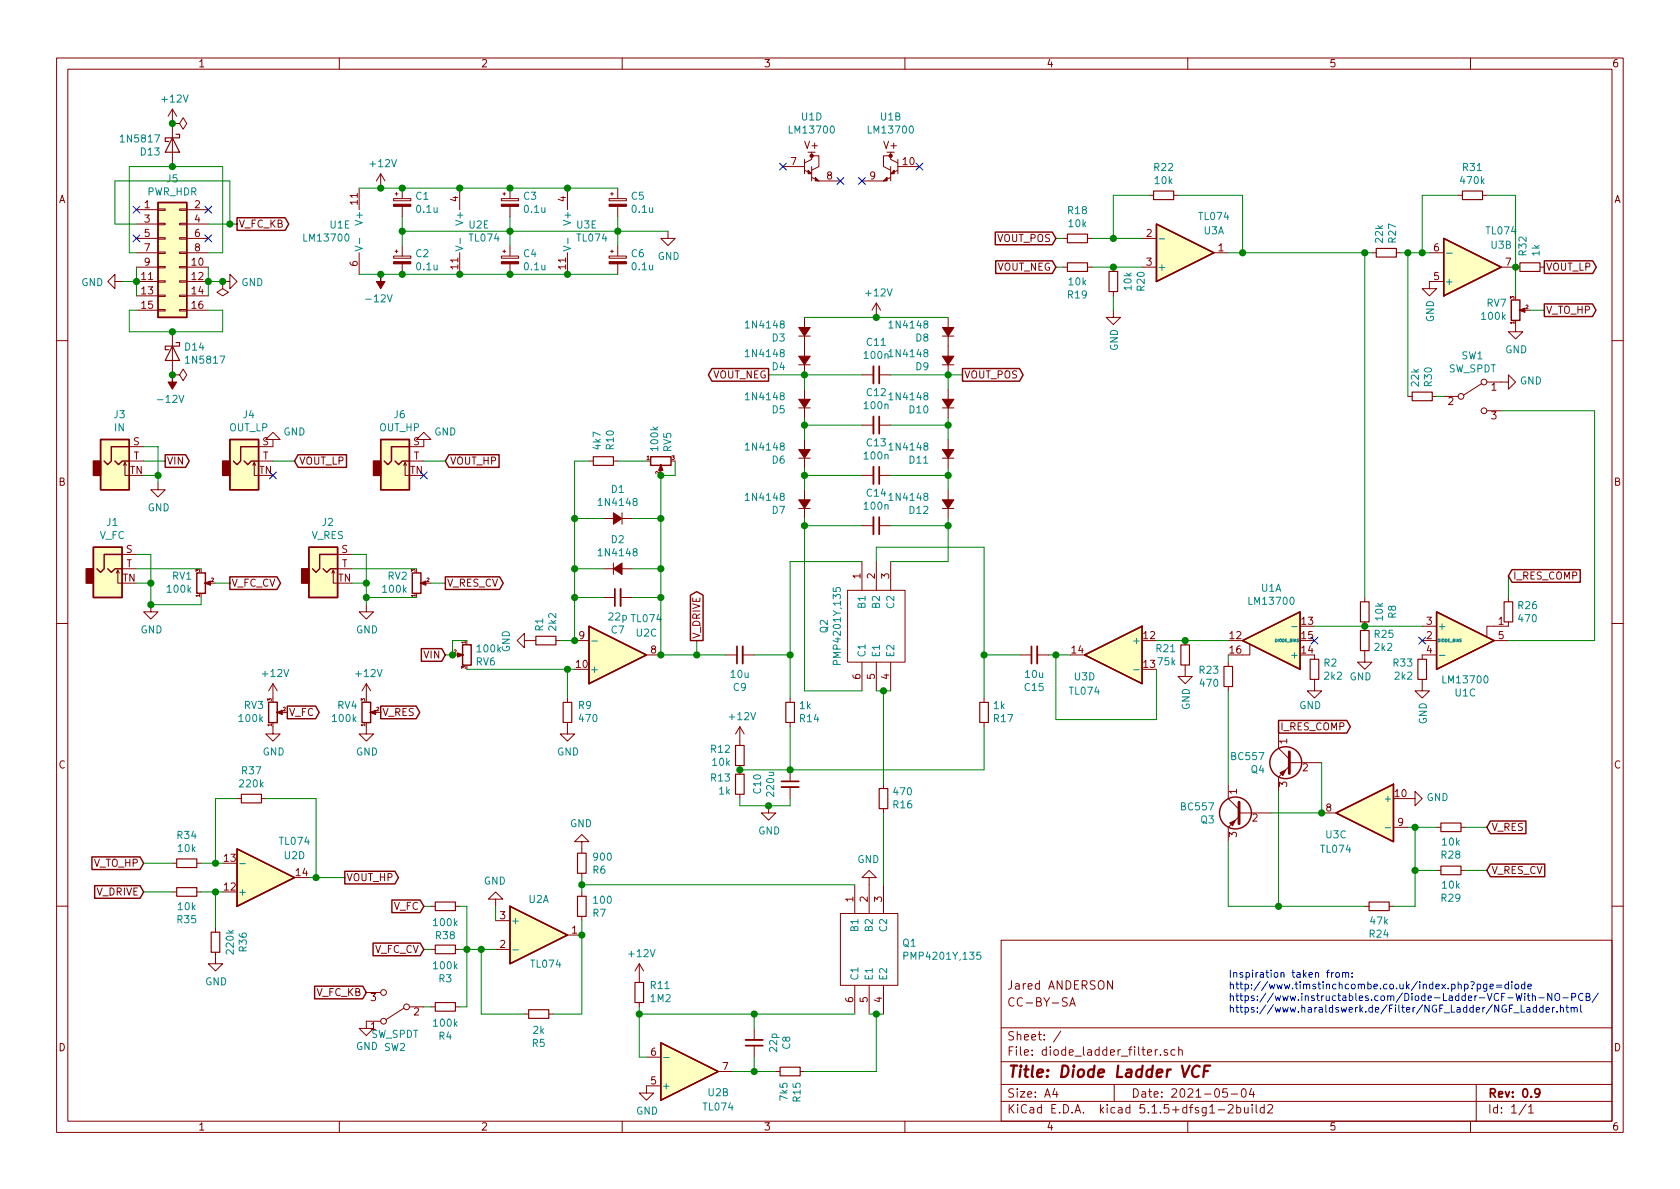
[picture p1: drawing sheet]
<svg xmlns="http://www.w3.org/2000/svg" width="297mm" height="210mm" viewBox="0 0 297 210" stroke-linecap="round" stroke-linejoin="round" font-family="sans-serif">
<g fill="none" stroke="#840000" stroke-width=".18">
<path d="M10 10.3h277v189.9h-277zM12 12.2h273v186.1h-273zM30.5 19.3v10.2M30.5 19.3l-.8 1.3M30.5 19.3l.7 1.3M60 10.3v1.9M110 10.3v1.9M160 10.3v1.9M210 10.3v1.9M260 10.3v1.9M24.1 37.1h3.8M24.1 39.6h3.8"/>
<path d="M27.9 39.5h1.3v.2h-1.3zM27.9 37h1.3v.2h-1.3zM30.5 21.8h1.2l.7-1 .6 1-.6 1.1-.7-1.1M30.5 21.8h.1M31.7 39.5h1.3v.2h-1.3zM31.7 37h1.3v.2h-1.3zM33 37.1h3.8M33 39.6h3.8M63.5 33.3v3.8M67.3 30.7l-.8 1.3M67.3 30.7v2.6M67.3 30.7l.8 1.3"/>
<path d="M69.6 35.1h3v.4h-3zM69.8 34.3h.6M70.1 34v.5M71.1 33.3v1.8M71.1 36.5v1.8M81.3 33.3v3.8M88.6 35.1h3.1v.4h-3.1zM88.9 34.3h.5M89.2 34v.5M90.2 33.3v1.8M90.2 36.5v1.8M100.3 33.3v3.8"/>
<path d="M107.7 35.1h3v.4h-3zM107.9 34.3h.6M108.2 34v.5M109.2 33.3v1.8M109.2 36.5v1.8M138.4 29.5h3.8M142.2 28.2v2.5M142.2 30.1l1.3 .6M143.5 26.9v1.3l-1.3 .6M143.5 27.6h1.3v1.9l-1.3 .6M143.5 31.4l1.3 .6h3.8M143.5 29.5v2.5"/>
<path d="M157.5 26.9v1.3l1.2 .6M157.5 27.6h-1.3v1.9l1.3 .6M157.5 29.5v2.5M157.5 31.4l-1.3 .6h-3.8M158.7 29.5h3.9M158.7 30.1l-1.2 .6M158.7 28.2v2.5M203.2 34.5h.8M207.5 34.5h.8M257.8 34.5h.8M262.1 34.5h.8M20.3 49.8v-1.3l-1.3 1.3 1.3 1.2v-1.2h1.3"/>
<path d="M24.1 47.2h3.8M24.1 42.2h3.8M24.1 49.8h3.8M24.1 52.3h3.8M24.1 54.9h3.8M24.1 44.7h3.8M27.9 49.7h1.3v.2h-1.3zM27.9 52.2h1.3v.2h-1.3zM27.9 54.7h1.3v.3h-1.3zM27.9 47.1h1.3v.3h-1.3zM27.9 42h1.3v.3h-1.3zM27.9 44.6h1.3v.2h-1.3z"/>
<path d="M30.5 58.7v7.6M31.7 49.7h1.3v.2h-1.3zM31.7 52.2h1.3v.2h-1.3zM31.7 54.7h1.3v.3h-1.3zM31.7 47.1h1.3v.3h-1.3zM31.7 42h1.3v.3h-1.3zM31.7 44.6h1.3v.2h-1.3zM33 47.2h3.8M33 42.2h3.8M33 49.8h3.8M33 52.3h3.8M33 54.9h3.8"/>
<path d="M33 44.7h3.8M39.4 49.8v1.2l1 .7-1 .6-1-.6 1-.7M39.4 49.8h.1M39.4 49.8h1.2v1.2l1.3-1.2-1.3-1.3v1.3M63.5 44.7v3.8M69.6 45.3h3v.4h-3zM69.8 44.4h.6M70.1 44.2v.5M71.1 43.4v1.9M71.1 46.7v1.8M81.3 44.7v3.8M88.6 45.3h3.1v.4h-3.1z"/>
<path d="M88.9 44.4h.5M89.2 44.2v.5M90.2 43.4v1.9M90.2 46.7v1.8M100.3 44.7v3.8M107.7 45.3h3v.4h-3zM107.9 44.4h.6M108.2 44.2v.5M109.2 43.4v1.9M109.2 46.7v1.8M118.1 40.9v1.3h1.3l-1.3 1.2-1.3-1.2h1.3M141.2 59.4h2.1"/>
<path d="M142.2 56.1v10.2M154.9 53.6l-.7 1.3M154.9 53.6v2.5M154.9 53.6l.8 1.3M166.6 59.4h2.1M167.6 56.1v10.2M188 47.2h.7M188 42.2h.7M192.3 47.2h.7M192.3 42.2h.7M196.8 54.9v1.2h1.3l-1.3 1.3-1.2-1.3h1.2M196.8 47.2v.8"/>
<path d="M196.8 51.6v.7M201.9 47.2h2.6M201.9 42.2h2.6M214.6 44.7h2.6M242.6 44.7h.7M246.9 44.7h.7M252.7 44.7h2.6M255.3 49.8h-2.6v1.2h1.3l-1.3 1.3-1.2-1.3h1.2M265.4 47.2h3.3M268 57.4v1.3h1.2l-1.2 1.2-1.3-1.2h1.3M272.3 47.2h.7M10 60.2h2"/>
<path d="M22.9 79h2.5M30.5 66.3h1.2l.7-1 .6 1-.6 1-.7-1M30.5 66.3h.1M48.3 77.7h1.2l-1.2-1.3-1.3 1.3h1.3v1.3h-2.6M74.9 77.7h1.3l-1.3-1.3-1.2 1.3h1.2v1.3h-2.5M141.2 64.5h2.1M141.2 72.1h2.1M142.2 68.8v5.1M142.2 77.7v5.1M152.4 75.2h2M152.4 66.3h2M155.4 75.2h2.1"/>
<path d="M155.4 66.3h2.1M166.6 64.5h2.1M166.6 72.1h2.1M167.6 68.8v5.1M167.6 77.7v5.1M248.9 70.1h.8M253.2 70.1h.8M255.3 70.1h2.5M262 67.8l-3.2 2M262.9 67.6h3.8v-1.3l1.3 1.3-1.3 1.2v-1.2M262.9 72.6h2.5M285 60.2h2"/>
<path d="M21.6 98h2.5M21.8 82.3l.3-.5v2.3h.8M22.1 81.8l.3 .5M22.9 81.5h2.5M27.9 85.3v1.3h1.3l-1.3 1.3-1.2-1.3h1.2M44.7 82.3l.3-.5v2.3h.7M45 81.8l.2 .5M45.7 81.5h2.6M59.7 98h2.5M71.4 82.3l.2-.5v2.3h.8M71.6 81.8l.3 .5M72.4 81.5h2.5"/>
<path d="M104.1 81.5h.8M106.7 91.7h5.1M108.5 81.5h.7M108.5 99.6v2M110 90.7v2M141.2 89.9h2.1M141.2 81h2.1M142.2 86.6v5.1M152.4 84.1h2M152.4 99.3v5.1M152.4 93h2M154.9 99.3v5.1"/>
<path d="M155.4 84.1h2.1M155.4 93h2.1M157.5 99.3v5.1M166.6 89.9h2.1M166.6 81h2.1M167.6 86.6v5.1M10 110.3h2M20.6 101.3l.2-.5v2.3h.8M20.8 100.8l.3 .5M21.6 100.6h2.5M26.7 106.9v1.3h1.2l-1.2 1.3-1.3-1.3h1.3M58.7 101.3l.2-.5v2.3h.8"/>
<path d="M58.9 100.8l.3 .5M59.7 100.6h2.5M64.8 106.9v1.3h1.2l-1.2 1.3-1.3-1.3h1.3M92.7 113.3v-1.3l-1.3 1.3 1.3 1.2v-1.2h2M98.3 113.3h.8M101.6 113.3h2.5M106.7 100.6h5.1M106.7 105.7h2M109.7 105.7h2.1M114.3 115.8h2.5M128.3 115.8h2M131.3 115.8h2"/>
<path d="M149.9 104.4h10.1v12.7h-10.1zM152.4 117.1v5.1M154.9 117.1v5.1M157.5 117.1v5.1M180.3 115.8h2.1M183.4 115.8h2M209.5 117.6v2h1.3l-1.3 1.3-1.2-1.3h1.2M209.5 113.3v.7M217.2 117.1v.8M221 113.9v1.9h-1.3M232.4 115.8v.8M241.3 115.1v2h1.3l-1.3 1.3-1.3-1.3h1.3"/>
<path d="M241.3 105.7v.7M241.3 110v1.5M251.5 113.3h2.5M251.5 110.7h2.5M254 115.8h-2.5v.8M264.2 113.3h2.5M266.7 110v.7h-3.8v1.9M266.7 105.7v.7M285 110.3h2M48.3 128.5v1.3h1.2l-1.2 1.3-1.3-1.3h1.3M48.3 120.9l-.8 1.3M48.3 120.9v2.5"/>
<path d="M48.3 120.9l.7 1.3M64.8 128.5v1.3h1.2l-1.2 1.3-1.3-1.3h1.3M64.8 120.9l-.8 1.3M64.8 120.9v2.5M64.8 120.9l.7 1.3M100.3 127.8v2h1.3l-1.3 1.3-1.2-1.3h1.2M100.3 123.4v.8M130.8 128.5l-.8 1.3M130.8 128.5v3.3M130.8 135.4v1.5M130.8 128.5l.8 1.3M139.7 123.4v.8"/>
<path d="M139.7 127.8v.7M139.7 136.1v2.1M139.7 139.2v2M156.2 138.7v.7M174 123.4v.8M174 127.8v.7M217.2 121.4v.8M217.2 138.7v2.5l1.9 1.9M226.1 129.8v2.5l1.9 1.9M228 135.5l-1.9 1.9v2.5M228 134.9h5.7M232.4 120.1v2.1h1.3l-1.3 1.2-1.3-1.2h1.3"/>
<path d="M251.5 120.1v2.1h1.2l-1.2 1.2-1.3-1.2h1.3M30.5 157.7h.7M30.5 152.6h.7M34.8 157.7h.8M34.8 152.6h.8M41.9 141.2h.8M46.2 141.2h.8M87.6 159h1.3l-1.3-1.3-1.2 1.3h1.2v1.3M102.9 148.8h1.2l-1.2-1.2-1.3 1.2h1.3v2.1M102.9 154.4v.8M102.9 157.7v.8M130.8 140.5v.7"/>
<path d="M135.9 142.5v1.3h1.3l-1.3 1.2-1.3-1.2h1.3M151.1 156.5v5M153.7 155.2h1.2l-1.2-1.3-1.3 1.3h1.3v6.3M156.2 143v.8M156.2 156.5v5M219.1 144.4l-1.9 1.9v2.5M219.1 143.8h5.7M233.7 143.8h2.5M246.4 146.3h2.5M248.9 141.2h1.3v-1.3l1.3 1.3-1.3 1.3v-1.3M254 153.9h.8M254 146.3h.8"/>
<path d="M258.3 153.9h.8M258.3 146.3h.8M10 160.2h2M38.1 168.4v2h1.3l-1.3 1.3-1.3-1.3h1.3M38.1 164.1v.7M64.8 175.5h2.5M71.4 178.3l-3.2 2M72.4 178h2.5M76.2 178h.8M76.2 160.3h.8M76.2 167.9h.8M80.5 178h.8"/>
<path d="M80.5 160.3h.8M80.5 167.9h.8M87.6 167.9h2.6M87.6 162.8h2.6M92.7 179.3h.8M97 179.3h.8M100.3 165.3h2.6M102.9 162v.8M113 170.4l-.7 1.3M113 170.4v3.3M113 177.3v.7M113 170.4l.8 1.3"/>
<path d="M148.6 161.5h10.1v12.7h-10.1zM151.1 174.2v5.1M153.7 174.2v5.1M156.2 174.2v5.1M177 166.3h108v32h-108zM188.7 176.5l-.6-.1-.3 .3 .1 .3 .7 .3 .1 .2-.1 .3a.62 .62 0 0 1-.8 0M189.1 177.9l.5-1.5 .5 1.5M189.3 177.5h.7M196.7 173.4v1.5l-.9-1.5v1.5M241.3 160.3h.8M245.6 160.3h.8M285 160.2h2"/>
<path d="M60 198.3v1.9M67.3 180.6h-2.5v1.3h1.2l-1.2 1.2-1.3-1.2h1.3M110 198.3v1.9M114.3 186.9h2.5M116.8 192h-2.5v1.3h1.3l-1.3 1.3-1.3-1.3h1.3M127 189.5h2.5M133.3 181.9v2M133.3 184.9v2M137.2 189.5h.7M141.5 189.5h.7M160 198.3v1.9M177 194.8h108"/>
<path d="M177 191.8h108M177 187.8h108M177 181.8h108M186.5 192.5l-.4 1h1M186.8 193v1M187.6 182.3l-1.3 2M197 191.8v3M204.3 185.6v1M204.7 185.6l-.4 .1v.2M205.2 186.5v.1M206.4 185.7a.37 .37 0 0 0-.6 .1l.1 .2 .5 .2 .1 .1-.3 .3-.4-.1M207.7 185.7l-.4-.1-.3 .3 .1 .6 .2 .1 .4-.1"/>
<path d="M208.4 185.7h.1a.37 .37 0 0 1 .5 .1v.8M208.4 185.1v1.5M210 198.3v1.9M215.4 196.3h1.1M217 192.5h-.7l-.1 .7 .2-.1 .5 .1 .1 .2v.5l-.2 .1-.6-.1M217.2 195.5l.2-.2h.4l.2 .5-.9 1h.9M217.7 193.5h1.1M218.7 195.9l.4-.1 .3 .3-.1 .6h-.6M218.7 195.3v1.5M219.6 192.7l.4-.2a.94 .94 0 0 1 0 1.5 .82 .82 0 0 1-.4-1.3zM220 195.8l.1 .9 .3 .1 .3-.1M220.7 195.8v1"/>
<path d="M221.3 192.5l-.4 1h.9M221.4 195.3v.2M221.4 195.8v1M221.6 193v1M222.1 195.3v1.3l.2 .2M223.5 195.9l-.4-.1-.3 .3 .1 .6 .2 .1 .4-.1M223.5 195.3v1.5M224.2 195.5l.2-.2h.3l.3 .5-.9 1h.9M260 198.3v1.9M261 191.8v6.5M269.8 195.2l-1.2 2M270.3 195.8l.4-.5v1.5"/>
<path d="M270.3 196.8h.8"/>
<circle cx="258.3" cy="70.1" r=".51"/>
<circle cx="262.4" cy="67.6" r=".51"/>
<circle cx="262.4" cy="72.6" r=".51"/>
<circle cx="67.8" cy="175.5" r=".51"/>
<circle cx="71.9" cy="178" r=".51"/>
<circle cx="67.8" cy="180.6" r=".51"/>
</g>
<path d="M155.4 64.8v3M155.4 73.7v3M155.4 82.5v3.1M155.4 91.4v3.1M108.7 104.1v3.1M130.3 114.3v3M182.4 114.3v3M138.2 138.2h3M131.8 184.9h3.1M272.2 193.2l-.2 .3-.5-.1-.1-.2v-.4l.1-.2 .5-.1 .2 .2a1.19 1.19 0 0 1-.2 1.2l-.5 .1" fill="none" stroke="#840000" stroke-width=".3"/>
<path d="M212.1 188.6a.87 .87 0 0 0-1 0 .87 .87 0 0 0-.3 1 .7 .7 0 0 0 .3 .8 .7 .7 0 0 0 .8-.1M212.9 189.4h.7M214 188.4h-1l-.2 2" fill="none" stroke="#840000" stroke-width=".41"/>
<g fill="#840000" stroke="#840000" stroke-width=".18">
<path d="M88.6 36.1h3.1v.4h-3.1z"/>
<path d="M48.9 126l1-.4v.8l-1-.4h.2z"/>
<path d="M65.4 126l1-.4v.8l-1-.4h.3z"/>
<path d="M74.3 103.1l1-.4v.8l-1-.4h.2z"/>
<path d="M69.6 36.1h3v.4h-3z"/>
<path d="M69.6 46.3h3v.4h-3z"/>
<path d="M88.6 46.3h3.1v.4h-3.1z"/>
<path d="M107.7 36.1h3v.4h-3z"/>
<path d="M107.7 46.3h3v.4h-3z"/>
<path d="M141.2 63h2.1l-1.1 1.5z"/>
<path d="M166.6 63h2.1l-1.1 1.5z"/>
<path d="M166.6 57.9h2.1l-1.1 1.5z"/>
<path d="M80.9 115.4l1 .4h-.2h.2l-1 .4z"/>
<path d="M36.2 103.1l1-.4v.8l-1-.4h.2z"/>
<path d="M141.2 57.9h2.1l-1.1 1.5z"/>
<path d="M226.3 136.6l1-.5-.5 1.1z"/>
<path d="M108.5 90.7l1.5 1-1.5 1z"/>
<path d="M108.5 100.6l1.5-1v2z"/>
<path d="M116.8 82.2l.4 1h-.7l.3-1v.2z"/>
<path d="M67.3 48.5v1.3h.8l-.8 1.2-.8-1.2h.8z"/>
<path d="M30.5 66.3v1.3h.7l-.7 1.2-.8-1.2h.8z"/>
<path d="M142.9 30.1l.6 .6h-.6z"/>
<path d="M144.1 31.4l.7 .6h-.7z"/>
<path d="M141.2 88.4h2.1l-1.1 1.5z"/>
<path d="M166.6 88.4h2.1l-1.1 1.5z"/>
<path d="M141.2 79.5h2.1l-1.1 1.5z"/>
<path d="M268.6 54.9l1-.4v.7l-1-.3h.3z"/>
<path d="M166.6 79.5h2.1l-1.1 1.5z"/>
<path d="M157.5 30.7l.6-.6v.6z"/>
<path d="M156.8 31.4v.6h-.6z"/>
<path d="M141.2 70.6h2.1l-1.1 1.5z"/>
<path d="M217.4 145.5l1-.5-.5 1z"/>
<path d="M166.6 70.6h2.1l-1.1 1.5z"/>
</g>
<g fill="none" stroke="#840000" stroke-width=".2">
<path d="M30.5 24.4l1.2 2.5h-2.5zM31.1 23.7h.6v.7h-2.5v.6h.6M204 33.8h3.5v1.5h-3.5zM258.6 33.8h3.5v1.5h-3.5zM188.7 41.4h3.6v1.5h-3.6zM188.7 46.5h3.6v1.5h-3.6zM196.1 48h1.5v3.6h-1.5zM243.3 43.9h3.6v1.6h-3.6zM268.7 46.5h3.6v1.5h-3.6zM30.5 61.2l1.2 2.5h-2.5zM31.1 60.6h.6v.6h-2.5v.6h.6M249.7 69.3h3.5v1.6h-3.5z"/>
<path d="M104.9 80.8h3.6v1.5h-3.6zM94.7 112.5h3.6v1.5h-3.6zM208.8 114h1.5v3.6h-1.5zM216.4 117.9h1.5v3.5h-1.5zM231.6 116.6h1.6v3.5h-1.6zM240.5 106.4h1.6v3.6h-1.6zM240.5 111.5h1.6v3.6h-1.6zM250.7 116.6h1.5v3.5h-1.5zM265.9 106.4h1.6v3.6h-1.6zM99.6 124.2h1.5v3.6h-1.5zM130 131.8h1.6v3.6h-1.6zM130 136.9h1.6v3.6h-1.6z"/>
<path d="M138.9 124.2h1.6v3.6h-1.6zM155.4 139.4h1.6v3.6h-1.6zM173.2 124.2h1.6v3.6h-1.6zM31.2 157h3.6v1.5h-3.6zM31.2 151.9h3.6v1.5h-3.6zM42.7 140.5h3.5v1.5h-3.5zM77 159.5h3.5v1.5h-3.5zM102.1 158.5h1.5v3.5h-1.5zM102.1 150.9h1.5v3.5h-1.5zM242.1 159.5h3.5v1.5h-3.5zM254.8 153.2h3.5v1.5h-3.5zM254.8 145.5h3.5v1.6h-3.5z"/>
<path d="M37.3 164.8h1.6v3.6h-1.6zM77 177.3h3.5v1.5h-3.5zM77 167.1h3.5v1.6h-3.5zM93.5 178.6h3.5v1.5h-3.5zM112.3 173.7h1.5v3.6h-1.5zM137.9 188.7h3.6v1.5h-3.6z"/>
</g>
<g fill="none" stroke="#840000" stroke-width=".25">
<path d="M27.9 35.8h5.1v20.3h-5.1zM41.9 38.5h8.5l.7 1.1-.7 1.1h-8.5zM204.5 39.6l10.1 5.1-10.1 5.1zM176 41h10.1l.6 1.2-.6 1.1h-10.1zM176 46.1h10.1l.6 1.1-.6 1.2h-10.1zM255.3 42.2l10.1 5-10.1 5.1zM267.2 53.1h1.5v3.6h-1.5zM273 53.7h8.6l.6 1.2-.6 1.1h-8.6zM273 46.1h8.6l.6 1.1-.6 1.2h-8.6zM17.8 77.7h5.1v8.9h-5.1zM22.9 79h-3.2v2.5l-.7 .7-.6-.7M40.6 77.7h5.1v8.9h-5.1z"/>
<path d="M45.7 79h-3.2v2.5l-.6 .7-.6-.7M67.3 77.7h5.1v8.9h-5.1zM72.4 79h-3.2v2.5l-.6 .7-.7-.7M125.9 65.2h10v2.2h-10l-.7-1.1zM170.2 65.2h10.1l.6 1.1-.6 1.1h-10.1zM16.5 96.8h5.1v8.9h-5.1zM20.3 81.5l.7 .7 .6-.7h1.3M21.6 98h-3.2v2.6l-.6 .6-.7-.6M29.2 80.4h3.6l.7 1.1-.7 1.1h-3.6zM43.2 81.5l.6 .7 .6-.7h1.3M52.7 80.4h8.6v2.2h-8.6l-.6-1.1zM54.6 96.8h5.1v8.9h-5.1z"/>
<path d="M59.7 98h-3.2v2.6l-.6 .6-.7-.6M69.8 81.5l.7 .7 .6-.7h1.3M79.4 80.4h8.8v2.2h-8.8l-.7-1.1zM115 80.8h3.6v1.5h-3.6zM19 100.6l.7 .6 .6-.6h1.3M34.8 101.3h1.5v3.6h-1.5zM40.6 102h8.4l.6 1.1-.6 1.1h-8.4zM57.1 100.6l.7 .6 .6-.6h1.3M72.9 101.3h1.5v3.6h-1.5zM74.5 114.7h3.6l.6 1.1-.6 1.1h-3.6zM78.7 102h9.6l.7 1.1-.7 1.1h-9.6zM81.8 114h1.5v3.6h-1.5z"/>
<path d="M104.1 110.7l10.2 5.1-10.2 5.1zM122.1 105.3l1.1-.7 1.1 .7v8h-2.2zM191.8 115.8l10.1-5.1v10.2zM219.7 113.3l10.2-5.1v10.2zM254 108.2l10.2 5.1-10.2 5.1zM267.3 100.7h12.1v2.3h-12.1l-.6-1.2zM47.5 124.2h1.5v3.6h-1.5zM50.8 124.9h5l.6 1.1-.6 1.1h-5zM64 124.2h1.5v3.6h-1.5zM67.3 124.9h6.3l.6 1.1-.6 1.1h-6.3zM226.1 127.4h12l.7 1.1-.7 1.1h-12zM16.3 151.5h8.5l.6 1.1-.6 1.2h-8.5z"/>
<path d="M16.7 156.6h8.1l.6 1.1-.6 1.1h-8.1zM41.9 150.1l10.2 5.1-10.2 5.1zM61 154.1h8.8l.7 1.1-.7 1.1h-8.8zM69.3 159.2h5l.6 1.1-.6 1.1h-5zM236.2 143.8l10.2-5.1v10.1zM263.5 145.2h6.3v2.2h-6.3l-.6-1.1zM263.5 152.8h9.6v2.2h-9.6l-.6-1.1zM55.6 174.4h8.5l.7 1.1-.7 1.1h-8.5zM66 166.8h8.3l.6 1.1-.6 1.1h-8.3zM90.2 160.3l10.1 5-10.1 5.1zM116.8 184.4l10.2 5.1-10.2 5.1z"/>
<circle cx="227.3" cy="134.9" r="2.82"/>
<circle cx="218.4" cy="143.8" r="2.82"/>
</g>
<g fill="#ffffc2" stroke="#ffffc2" stroke-width=".18">
<path d="M116.8 184.4l10.2 5.1-10.2 5.1z"/>
<path d="M67.3 77.7h5.1v8.9h-5.1z"/>
<path d="M41.9 150.1l10.2 5.1-10.2 5.1z"/>
<path d="M191.8 115.8l10.1-5.1v10.2z"/>
<path d="M16.5 96.8h5.1v8.9h-5.1z"/>
<path d="M17.8 77.7h5.1v8.9h-5.1z"/>
<path d="M40.6 77.7h5.1v8.9h-5.1z"/>
<path d="M54.6 96.8h5.1v8.9h-5.1z"/>
<path d="M27.9 35.8h5.1v20.3h-5.1z"/>
<path d="M204.5 39.6l10.1 5.1-10.1 5.1z"/>
<path d="M219.7 113.3l10.2-5.1v10.2z"/>
<path d="M90.2 160.3l10.1 5-10.1 5.1z"/>
<path d="M254 108.2l10.2 5.1-10.2 5.1z"/>
<path d="M236.2 143.8l10.2-5.1v10.1z"/>
<path d="M104.1 110.7l10.2 5.1-10.2 5.1z"/>
<path d="M255.3 42.2l10.1 5-10.1 5.1z"/>
</g>
<g fill="none" stroke="#008484" stroke-width=".18">
<path d="M62.8 43.5l1.3 .4-1.3 .5M63.6 42.1v1M80.6 43.5l1.2 .4-1.2 .5M81.4 42.1v1M99.6 43.5l1.3 .4-1.3 .5M100.4 42.1v1M205 42.2h.9M255.8 44.8h.9M104.6 113.4h1M147.3 104v.6h.6l-.1-.5 .3-.2h.3l.2 .2-.1 .5M148 117.5l-.1-.6-.5-.1-.1 .2v.5h1.3M200.5 118.4h.9"/>
<path d="M228.4 110.8h1M254.5 115.9h1M42.4 152.7h1M244.9 146.4h1M90.7 168h.9M159.8 169h.6l.1-.5-.2-.1h-.5v1.2M173.4 168.4h-.7v.6l.5-.1 .2 .2v.3l-.2 .2-.5-.1M117.3 187h1"/>
</g>
<g fill="#840000" stroke="#840000" stroke-width=".25">
<path d="M66 81.5h1.3v2.6h-1.3z"/>
<path d="M15.2 100.6h1.3v2.5h-1.3z"/>
<path d="M16.5 81.5h1.3v2.6h-1.3z"/>
<path d="M39.4 81.5h1.2v2.6h-1.2z"/>
<path d="M53.3 100.6h1.3v2.5h-1.3z"/>
<circle cx="143.5" cy="27.6" r=".25"/>
<circle cx="157.5" cy="27.6" r=".25"/>
</g>
<path d="M154.4 64.8v3M154.4 73.7v3M154.4 82.5v3.1M154.4 91.4v3.1M109.7 104.1v3.1M131.3 114.3v3M183.4 114.3v3M138.2 139.2h3M131.8 183.9h3.1" fill="none" stroke="#840000" stroke-width=".33"/>
<path d="M228 133v3.8M219.1 141.9v3.8" fill="none" stroke="#840000" stroke-width=".51"/>
<g fill="none" stroke="#008400" stroke-width=".18">
<path d="M24.1 39.6h-3.8v-7.6h20.3v7.6M36.8 39.6h5.1M63.5 33.3h45.7M71.1 38.3v5.1M90.2 38.3v5.1M109.2 38.3v5.1M203.2 34.5h-6.4v7.7M208.3 34.5h11.4v10.2M257.8 34.5h-6.3v10.2M262.9 34.5h5.1v17.8M21.6 49.8h2.5M24.1 44.7h-1.2v-15.2h16.5v15.2h-2.6"/>
<path d="M24.1 54.9h-1.2v3.8h16.5v-3.8h-2.6M24.1 47.2v5.1M36.8 49.8h2.6M36.8 47.2v5.1M63.5 48.5h45.7M71.1 40.9h47M142.2 56.1h25.4M186.7 42.2h1.3M186.7 47.2h1.3M193 42.2h8.9M193 47.2h8.9M196.8 52.3v2.6"/>
<path d="M217.2 44.7h25.4M241.3 44.7v61M247.6 44.7h5.1M248.9 44.7v25.4M270.5 54.9h2.5M25.4 79h2.5v6.3M135.9 66.3h16.5M142.2 66.3v2.5M142.2 73.9v3.8M142.2 75.2h10.2M157.5 66.3h12.7M157.5 75.2h10.1"/>
<path d="M167.6 66.3v2.5M167.6 73.9v3.8M254 70.1h1.3M265.4 72.6h16.5v40.7h-15.2M24.1 98h2.6v8.9h8.9v-1.2M25.4 81.5h3.8M25.4 84.1h2.5M48.3 81.5h3.8M62.2 98h2.6v8.9M74.9 81.5h3.8M101.6 91.7h5.1M104.1 81.5h-2.5v31.8h-2.5"/>
<path d="M109.2 81.5h5.1M111.8 91.7h5M119.4 81.5v2.6h-2.6v31.7h11.5M142.2 82.8v3.8M142.2 91.7v30.5h10.2M142.2 84.1h10.2M142.2 93h10.2M152.4 99.3h-12.7v24.1M154.9 99.3v-2.5h19.1v26.6M157.5 84.1h10.1M157.5 93h10.1M167.6 82.8v3.8"/>
<path d="M167.6 91.7v7.6h-10.1M24.1 103.1h2.6M24.1 100.6h11.5M38.1 103.1h2.5M62.2 103.1h2.6M62.2 100.6h11.5M64.8 105.7h8.9M76.2 103.1h2.5M82.5 113.3h-2.5v2.5h-1.3M82.5 118.4h19.1M100.3 118.4v5M101.6 105.7h5.1"/>
<path d="M101.6 100.6h5.1M111.8 105.7h5M111.8 100.6h5M123.2 113.3v2.5M133.3 115.8h6.4M174 115.8h6.3M185.4 115.8h3.8M186.7 115.8v11.4h17.8v-8.8M204.5 113.3h12.7M217.2 115.8v1.3M232.4 110.7h19.1M266.7 101.8v3.9"/>
<path d="M139.7 128.5v7.6M154.9 122.2h2.6M156.2 122.2v16.5M174 128.5v7.6h-43.2M217.2 122.2v16.5M226.1 139.9v20.4M233.7 134.9v8.9h-8.9M25.4 152.6h5.1M25.4 157.7h5.1M35.6 152.6h3.8M35.6 157.7h3.8M38.1 157.7v6.4"/>
<path d="M41.9 141.2h-3.8v11.4M47 141.2h8.9v14M54.6 155.2h6.4M102.9 155.2v2.5M102.9 156.5h48.2M130.8 141.2v1.3h8.9v-1.3M156.2 143.8v12.7M217.2 148.8v11.5h24.1M248.9 146.3h5.1M250.2 146.3v14h-3.8M250.2 153.9h3.8M259.1 146.3h3.8"/>
<path d="M259.1 153.9h3.8M74.9 160.3h1.3M74.9 167.9h1.3M74.9 178h1.3M81.3 160.3h1.2v17.7h-1.2M81.3 167.9h6.3M85.1 167.9v11.4h7.6M87.6 160.3v2.5M102.9 162.8v16.5h-5.1M113 179.3h38.1M113 178v8.9h1.3M133.3 179.3v2.6"/>
<path d="M153.7 179.3h2.5M154.9 179.3v10.2h-12.7M129.5 189.5h7.7M133.3 186.9v2.6"/>
</g>
<g fill="none" stroke="#0000c2" stroke-width=".18">
<path d="M235.4 172v.8M235.8 172l-.4 .2M236.2 172.1l.2-.1 .4 .1v.5l-.1 .2h-.3l-.2-.1zM237.4 172.1l.2-.1h.2l.1 .8M237.4 172v.8M237.9 172.2l.2-.2h.3l.1 .8M239.1 172.7v.1M239.1 172v.2M261.2 174.1l.4-.1 .2 .3-.1 .5h-.5M261.2 174v1.3M262.9 174l-.1 1.2-.1 .1-.3-.1M262.9 174.1l-.4-.1-.2 .3 .1 .5h.5"/>
<path d="M263.4 174.4l.6-.1v-.2l-.4-.1-.2 .2 .1 .6h.5M264.6 174.2h1M264.6 174.6h1M266.7 174.1l-.4-.1-.2 .3 .1 .5h.5M266.7 173.6v1.3M267.3 173.6v.1M267.3 174v.9M268 174.1l.3-.1 .2 .3-.1 .5-.3 .1-.3-.3zM268 175.7l.3 1.2 .3-.9 .2 .9 .3-1.2M268.9 177.7v1.3h.6M269.6 174.1l-.4-.1-.2 .3 .1 .5h.5M269.6 175.7v.1"/>
<path d="M269.6 173.6v1.3M269.6 176.1v.8M270 178.2h.5v.8M270 176.1h.5M270.2 174.4l.6-.1-.1-.2-.4-.1-.1 .2v.6h.5M270.2 175.7v1.1l.3 .1M270.5 178.5h-.4l-.2 .2 .2 .3 .4-.1M270.9 176.2l.2-.1h.3l.1 .8M270.9 175.7v1.2M271.7 178.2l-.4-.1-.2 .3 .1 .5h.5M271.7 177.7v1.3M272.1 176.4h.9"/>
<path d="M272.8 178.2l-.4-.1-.2 .3 .1 .5h.5M272.8 177.7v1.3M273.4 178.6l.6-.1-.1-.3-.4-.1-.1 .2v.6h.5M274.4 175.7v1.2l-.7-1.2v1.2M274.5 178.1v.9M274.9 178.1l-.4 .3M275 175.8a.45 .45 0 0 1 .7 0 .88 .88 0 0 1-.2 1.1h-.4a1.07 1.07 0 0 1-.1-1.1zM275.3 178.9v.1M275.9 178.3l.2-.2 .3 .1v.8M275.9 177.7v1.3M276.3 176.4h1M276.9 178.1h.4"/>
<path d="M277 177.7v1.1l.3 .2M277.8 178.3l.2-.2 .3 .1v.8M277.8 178.1v.9M277.9 176.3l.7-.1v-.4l-.2-.1h-.5v1.2M278.3 178.3l.2-.2 .3 .1 .1 .8M279.5 177.7v1.1l.2 .2M279.9 175.8a.6 .6 0 0 0-.8 .4 .6 .6 0 0 0 .6 .7l.2-.1M280.4 176.3l.6-.1 .1-.2-.1-.2-.6-.1v1.2h.5l.2-.1 .1-.3-.4-.2M282.6 175.6l-1.1 1.6"/>
</g>
<g fill="#008400" stroke="#008400" stroke-width=".25">
<circle cx="113" cy="179.3" r=".51"/>
<circle cx="38.1" cy="152.6" r=".51"/>
<circle cx="26.7" cy="106.9" r=".51"/>
<circle cx="101.6" cy="113.3" r=".51"/>
<circle cx="64.8" cy="105.7" r=".51"/>
<circle cx="55.9" cy="155.2" r=".51"/>
<circle cx="174" cy="115.8" r=".51"/>
<circle cx="154.9" cy="56.1" r=".51"/>
<circle cx="116.8" cy="115.8" r=".51"/>
<circle cx="36.8" cy="49.8" r=".51"/>
<circle cx="24.1" cy="49.8" r=".51"/>
<circle cx="250.2" cy="146.3" r=".51"/>
<circle cx="142.2" cy="75.2" r=".51"/>
<circle cx="123.2" cy="115.8" r=".51"/>
<circle cx="167.6" cy="75.2" r=".51"/>
<circle cx="251.5" cy="44.7" r=".51"/>
<circle cx="233.7" cy="143.8" r=".51"/>
<circle cx="101.6" cy="100.6" r=".51"/>
<circle cx="40.6" cy="39.6" r=".51"/>
<circle cx="101.6" cy="91.7" r=".51"/>
<circle cx="67.3" cy="48.5" r=".51"/>
<circle cx="67.3" cy="33.3" r=".51"/>
<circle cx="116.8" cy="100.6" r=".51"/>
<circle cx="116.8" cy="91.7" r=".51"/>
<circle cx="116.8" cy="105.7" r=".51"/>
<circle cx="130.8" cy="136.1" r=".51"/>
<circle cx="101.6" cy="105.7" r=".51"/>
<circle cx="38.1" cy="157.7" r=".51"/>
<circle cx="226.1" cy="160.3" r=".51"/>
<circle cx="139.7" cy="136.1" r=".51"/>
<circle cx="139.7" cy="115.8" r=".51"/>
<circle cx="100.3" cy="118.4" r=".51"/>
<circle cx="209.6" cy="113.3" r=".51"/>
<circle cx="102.9" cy="156.5" r=".51"/>
<circle cx="156.2" cy="122.2" r=".51"/>
<circle cx="133.4" cy="179.3" r=".51"/>
<circle cx="186.7" cy="115.8" r=".51"/>
<circle cx="133.3" cy="189.5" r=".51"/>
<circle cx="196.9" cy="47.2" r=".51"/>
<circle cx="268" cy="47.2" r=".51"/>
<circle cx="100.3" cy="33.3" r=".51"/>
<circle cx="219.7" cy="44.7" r=".51"/>
<circle cx="30.5" cy="29.5" r=".51"/>
<circle cx="100.3" cy="48.5" r=".51"/>
<circle cx="196.9" cy="42.2" r=".51"/>
<circle cx="27.9" cy="84.1" r=".51"/>
<circle cx="135.9" cy="142.5" r=".51"/>
<circle cx="30.5" cy="58.7" r=".51"/>
<circle cx="30.5" cy="66.3" r=".51"/>
<circle cx="71.1" cy="33.3" r=".51"/>
<circle cx="250.2" cy="153.9" r=".51"/>
<circle cx="109.2" cy="40.9" r=".51"/>
<circle cx="90.2" cy="40.9" r=".51"/>
<circle cx="71.1" cy="48.5" r=".51"/>
<circle cx="81.3" cy="48.5" r=".51"/>
<circle cx="241.3" cy="110.7" r=".51"/>
<circle cx="80" cy="115.8" r=".51"/>
<circle cx="90.2" cy="48.5" r=".51"/>
<circle cx="71.1" cy="40.9" r=".51"/>
<circle cx="167.6" cy="66.3" r=".51"/>
<circle cx="90.2" cy="33.3" r=".51"/>
<circle cx="167.6" cy="84.1" r=".51"/>
<circle cx="64.8" cy="103.1" r=".51"/>
<circle cx="241.3" cy="44.7" r=".51"/>
<circle cx="81.3" cy="33.3" r=".51"/>
<circle cx="142.2" cy="84.1" r=".51"/>
<circle cx="26.7" cy="103.1" r=".51"/>
<circle cx="102.9" cy="165.3" r=".51"/>
<circle cx="142.2" cy="66.3" r=".51"/>
<circle cx="39.4" cy="49.8" r=".51"/>
<circle cx="82.6" cy="167.9" r=".51"/>
<circle cx="85.1" cy="167.9" r=".51"/>
<circle cx="167.6" cy="93" r=".51"/>
<circle cx="116.8" cy="84.1" r=".51"/>
<circle cx="142.2" cy="93" r=".51"/>
<circle cx="154.9" cy="179.3" r=".51"/>
<circle cx="30.5" cy="21.8" r=".51"/>
<circle cx="248.9" cy="44.7" r=".51"/>
</g>
<g fill="none" stroke="#000084" stroke-width=".18">
<path d="M23.5 36.5l1.2 1.2M24.7 36.5l-1.2 1.2M36.2 36.5l1.2 1.2M37.4 36.5l-1.2 1.2M137.8 28.8l1.2 1.3M139 28.8l-1.2 1.3M148 31.4l1.2 1.2M149.2 31.4l-1.2 1.2M151.8 31.4l1.2 1.2M153 31.4l-1.2 1.2M162 28.8l1.2 1.3M163.2 28.8l-1.2 1.3"/>
<path d="M23.5 41.5l1.2 1.3M24.7 41.5l-1.2 1.3M36.2 41.5l1.2 1.3M37.4 41.5l-1.2 1.3M47.7 83.5l1.2 1.2M48.9 83.5l-1.2 1.2M74.3 83.5l1.2 1.2M75.5 83.5l-1.2 1.2M231.8 112.7l1.2 1.2M233 112.7l-1.2 1.2M250.9 112.7l1.2 1.2M252.1 112.7l-1.2 1.2"/>
</g>
<text font-size="2.8" fill="#840000" x="178" y="190.5">Title: Diode Ladder VCF</text>
<g font-size="2.1" fill="#840000">
<text x="178" y="178">CC-BY-SA</text>
<text x="178" y="175">Jared ANDERSON</text>
<text x="178" y="184">Sheet: /</text>
<text x="178" y="186.7">File: diode_ladder_filter.sch</text>
<text x="178" y="196.9">KiCad E.D.A. kicad 5.1.5+dfsg1-2build2</text>
<text x="178" y="194.1">Size: A4</text>
<text x="200" y="194.1">Date: 2021-05-04</text>
<text x="263" y="194.1">Rev: 0.9</text>
<text x="263" y="196.9">Id: 1/1</text>
</g>
<g font-size="1.8" fill="#840000">
<text x="35" y="11.9">1</text>
<text x="85" y="11.9">2</text>
<text x="135" y="11.9">3</text>
<text x="185" y="11.9">4</text>
<text x="235" y="11.9">5</text>
<text x="285" y="11.9">6</text>
<text x="139.9" y="29.2">7</text>
<text x="142.4" y="26.3">V+</text>
<text x="156.4" y="26.3">V+</text>
<text x="159.7" y="29.2">10</text>
<text x="10.4" y="35.9">A</text>
<text x="81" y="35.7" transform="rotate(-90 81 35.7)">4</text>
<text x="100.1" y="35.7" transform="rotate(-90 100.1 35.7)">4</text>
<text x="146.2" y="31.7">8</text>
<text x="153.8" y="31.7">9</text>
<text x="285.4" y="35.9">A</text>
<text x="25.6" y="36.8">1</text>
<text x="25.6" y="39.4">3</text>
<text x="25.6" y="41.9">5</text>
<text x="34.4" y="36.8">2</text>
<text x="34.4" y="39.4">4</text>
<text x="34.4" y="41.9">6</text>
<text x="42.2" y="40.3">V_FC_KB</text>
<text x="63.2" y="36.1" transform="rotate(-90 63.2 36.1)">11</text>
<text x="202.7" y="41.9">2</text>
<text x="25.6" y="44.4">7</text>
<text x="25.6" y="47">9</text>
<text x="34" y="47">10</text>
<text x="34.4" y="44.4">8</text>
<text x="63.2" y="47.1" transform="rotate(-90 63.2 47.1)">6</text>
<text x="81" y="47.6" transform="rotate(-90 81 47.6)">11</text>
<text x="100.1" y="47.6" transform="rotate(-90 100.1 47.6)">11</text>
<text x="176.2" y="47.9">VOUT_NEG</text>
<text x="176.3" y="42.8">VOUT_POS</text>
<text x="202.7" y="47">3</text>
<text x="215.4" y="44.4">1</text>
<text x="253.5" y="44.4">6</text>
<text x="266.2" y="47">7</text>
<text x="273.3" y="47.9">VOUT_LP</text>
<text x="25.1" y="49.5">11</text>
<text x="25.1" y="52.1">13</text>
<text x="34" y="49.5">12</text>
<text x="34" y="52.1">14</text>
<text x="253.5" y="49.5">5</text>
<text x="25.1" y="54.6">15</text>
<text x="34" y="54.6">16</text>
<text x="273.3" y="55.5">V_TO_HP</text>
<text x="125.9" y="66.9">VOUT_NEG</text>
<text x="170.4" y="66.9">VOUT_POS</text>
<text x="256.1" y="71.6">2</text>
<text x="263.7" y="69.1">1</text>
<text x="263.7" y="74.2">3</text>
<text x="23" y="83.8">TN</text>
<text x="23.5" y="78.7">S</text>
<text x="23.6" y="81.3">T</text>
<text x="29.5" y="82.2">VIN</text>
<text x="45.8" y="83.8">TN</text>
<text x="46.4" y="78.7">S</text>
<text x="46.5" y="81.3">T</text>
<text x="52.9" y="82.2">VOUT_LP</text>
<text x="72.5" y="83.8">TN</text>
<text x="73.1" y="78.7">S</text>
<text x="73.1" y="81.3">T</text>
<text x="79.5" y="82.2">VOUT_HP</text>
<text x="10.4" y="85.9">B</text>
<text x="285.4" y="85.9">B</text>
<text x="22.3" y="97.8">S</text>
<text x="22.3" y="100.3">T</text>
<text x="60.4" y="97.8">S</text>
<text x="60.4" y="100.3">T</text>
<text x="21.7" y="102.9">TN</text>
<text x="40.9" y="103.8">V_FC_CV</text>
<text x="59.8" y="102.9">TN</text>
<text x="79" y="103.8">V_RES_CV</text>
<text x="152.1" y="102.3" transform="rotate(-90 152.1 102.3)">1</text>
<text x="154.7" y="102.3" transform="rotate(-90 154.7 102.3)">2</text>
<text x="157.2" y="102.3" transform="rotate(-90 157.2 102.3)">3</text>
<text x="267.5" y="102.5">I_RES_COMP</text>
<text x="102.4" y="113">9</text>
<text x="123.8" y="113" transform="rotate(-90 123.8 113)">V_DRIVE</text>
<text x="202.2" y="113">12</text>
<text x="217.5" y="113">12</text>
<text x="230.2" y="110.5">13</text>
<text x="230.2" y="113">15</text>
<text x="252.2" y="113">2</text>
<text x="252.2" y="110.5">3</text>
<text x="264.9" y="110.5">1</text>
<text x="264.9" y="113">5</text>
<text x="75" y="116.5">VIN</text>
<text x="101.9" y="118.1">10</text>
<text x="115.1" y="115.6">8</text>
<text x="189.5" y="115.6">14</text>
<text x="202.2" y="118.1">13</text>
<text x="217.5" y="115.6">16</text>
<text x="230.2" y="115.6">14</text>
<text x="252.2" y="115.6">4</text>
<text x="152.1" y="120.1" transform="rotate(-90 152.1 120.1)">6</text>
<text x="154.7" y="120.1" transform="rotate(-90 154.7 120.1)">5</text>
<text x="157.2" y="120.1" transform="rotate(-90 157.2 120.1)">4</text>
<text x="51.1" y="126.6">V_FC</text>
<text x="67.6" y="126.6">V_RES</text>
<text x="226.3" y="129.2">I_RES_COMP</text>
<text x="227.6" y="131.5" transform="rotate(-90 227.6 131.5)">1</text>
<text x="10.4" y="135.9">C</text>
<text x="230.3" y="136.4">2</text>
<text x="285.4" y="135.9">C</text>
<text x="218.7" y="140.4" transform="rotate(-90 218.7 140.4)">1</text>
<text x="227.6" y="139.2" transform="rotate(-90 227.6 139.2)">3</text>
<text x="234.5" y="143.5">8</text>
<text x="246.7" y="141">10</text>
<text x="218.7" y="148.1" transform="rotate(-90 218.7 148.1)">3</text>
<text x="221.4" y="145.3">2</text>
<text x="247.2" y="146">9</text>
<text x="263.7" y="146.9">V_RES</text>
<text x="16.6" y="153.3">V_TO_HP</text>
<text x="39.7" y="152.4">13</text>
<text x="52.4" y="154.9">14</text>
<text x="61.2" y="155.8">VOUT_HP</text>
<text x="263.7" y="154.6">V_RES_CV</text>
<text x="17" y="158.4">V_DRIVE</text>
<text x="39.7" y="157.5">12</text>
<text x="69.6" y="160.9">V_FC</text>
<text x="150.9" y="159.5" transform="rotate(-90 150.9 159.5)">1</text>
<text x="153.4" y="159.5" transform="rotate(-90 153.4 159.5)">2</text>
<text x="156" y="159.5" transform="rotate(-90 156 159.5)">3</text>
<text x="88.4" y="167.6">2</text>
<text x="88.4" y="162.6">3</text>
<text x="101.1" y="165.1">1</text>
<text x="66.2" y="168.5">V_FC_CV</text>
<text x="55.9" y="176.1">V_FC_KB</text>
<text x="65.6" y="177">3</text>
<text x="73.2" y="179.6">2</text>
<text x="150.9" y="177.3" transform="rotate(-90 150.9 177.3)">6</text>
<text x="153.4" y="177.3" transform="rotate(-90 153.4 177.3)">5</text>
<text x="156" y="177.3" transform="rotate(-90 156 177.3)">4</text>
<text x="10.4" y="185.9">D</text>
<text x="65.6" y="182.1">1</text>
<text x="285.4" y="185.9">D</text>
<text x="115.1" y="191.8">5</text>
<text x="115.1" y="186.7">6</text>
<text x="127.8" y="189.2">7</text>
<text x="35" y="199.9">1</text>
<text x="85" y="199.9">2</text>
<text x="135" y="199.9">3</text>
<text x="185" y="199.9">4</text>
<text x="235" y="199.9">5</text>
<text x="285" y="199.9">6</text>
</g>
<g font-size="1.8" fill="#008484">
<text x="28.8" y="18.1">+12V</text>
<text x="139.8" y="23.6">LM13700</text>
<text x="141.8" y="21.3">U1D</text>
<text x="153.7" y="23.6">LM13700</text>
<text x="155.7" y="21.3">U1B</text>
<text x="21.6" y="25.2">1N5817</text>
<text x="24.9" y="27.5">D13</text>
<text x="65.6" y="29.6">+12V</text>
<text x="26" y="34.6">PWR_HDR</text>
<text x="29.5" y="32.3">J5</text>
<text x="73.6" y="35.3">C1</text>
<text x="92.6" y="35.3">C3</text>
<text x="111.7" y="35.3">C5</text>
<text x="204.1" y="30.2">R22</text>
<text x="204.3" y="32.6">10k</text>
<text x="258.4" y="32.6">470k</text>
<text x="258.7" y="30.2">R31</text>
<text x="58.4" y="40.4">U1E</text>
<text x="64.1" y="39.4" transform="rotate(-90 64.1 39.4)">V+</text>
<text x="73.8" y="37.6">0.1u</text>
<text x="81.9" y="39.4" transform="rotate(-90 81.9 39.4)">V+</text>
<text x="83" y="40.4">U2E</text>
<text x="92.8" y="37.6">0.1u</text>
<text x="101" y="39.4" transform="rotate(-90 101 39.4)">V+</text>
<text x="102" y="40.4">U3E</text>
<text x="111.9" y="37.6">0.1u</text>
<text x="188.9" y="37.9">R18</text>
<text x="189" y="40.2">10k</text>
<text x="212.1" y="38.9">TL074</text>
<text x="212.9" y="41.4">U3A</text>
<text x="262.9" y="41.4">TL074</text>
<text x="53.9" y="42.7">LM13700</text>
<text x="73.6" y="45.5">C2</text>
<text x="73.8" y="47.8">0.1u</text>
<text x="83.1" y="42.7">TL074</text>
<text x="92.6" y="45.5">C4</text>
<text x="92.8" y="47.8">0.1u</text>
<text x="102.1" y="42.7">TL074</text>
<text x="111.7" y="45.5">C6</text>
<text x="111.9" y="47.8">0.1u</text>
<text x="116.3" y="46">GND</text>
<text x="204.6" y="47.9">+</text>
<text x="244.5" y="42.9" transform="rotate(-90 244.5 42.9)">22k</text>
<text x="246.8" y="42.9" transform="rotate(-90 246.8 42.9)">R27</text>
<text x="263.7" y="44">U3B</text>
<text x="269.9" y="45.2" transform="rotate(-90 269.9 45.2)">R32</text>
<text x="272.2" y="45.2" transform="rotate(-90 272.2 45.2)">1k</text>
<text x="14.4" y="50.6">GND</text>
<text x="42.7" y="50.6">GND</text>
<text x="65.1" y="53.5">-12V</text>
<text x="153.2" y="52.4">+12V</text>
<text x="188.8" y="52.8">R19</text>
<text x="189" y="50.5">10k</text>
<text x="200.1" y="51.3" transform="rotate(-90 200.1 51.3)">10k</text>
<text x="202.4" y="51.4" transform="rotate(-90 202.4 51.4)">R20</text>
<text x="255.4" y="50.4">+</text>
<text x="132.1" y="58.1">1N4148</text>
<text x="157.5" y="58.1">1N4148</text>
<text x="253.5" y="57" transform="rotate(-90 253.5 57)">GND</text>
<text x="262.1" y="56.6">100k</text>
<text x="262.9" y="54.2">RV7</text>
<text x="32.8" y="62">D14</text>
<text x="33.1" y="64.3">1N5817</text>
<text x="132.1" y="63.2">1N4148</text>
<text x="136.6" y="65.5">D4</text>
<text x="136.6" y="60.4">D3</text>
<text x="152.9" y="63.5">100n 1N4148</text>
<text x="153.3" y="61.2">C11</text>
<text x="162" y="65.5">D9</text>
<text x="162" y="60.4">D8</text>
<text x="197.7" y="62.1" transform="rotate(-90 197.7 62.1)">GND</text>
<text x="256.1" y="65.9">SW_SPDT</text>
<text x="258.4" y="63.5">SW1</text>
<text x="266.1" y="62.5">GND</text>
<text x="28.2" y="71.2">-12V</text>
<text x="132.1" y="70.8">1N4148</text>
<text x="153.3" y="70">C12</text>
<text x="157.5" y="70.8">1N4148</text>
<text x="250.9" y="68.3" transform="rotate(-90 250.9 68.3)">22k</text>
<text x="253.2" y="68.3" transform="rotate(-90 253.2 68.3)">R30</text>
<text x="268.7" y="68">GND</text>
<text x="20.2" y="74">J3</text>
<text x="20.2" y="76.3">IN</text>
<text x="40.5" y="76.3">OUT_LP</text>
<text x="43" y="74">J4</text>
<text x="50.1" y="77">GND</text>
<text x="67.1" y="76.3">OUT_HP</text>
<text x="69.7" y="74">J6</text>
<text x="76.8" y="77">GND</text>
<text x="136.6" y="73.1">D5</text>
<text x="152.9" y="72.4">100n</text>
<text x="160.8" y="73.1">D10</text>
<text x="106.2" y="79.4" transform="rotate(-90 106.2 79.4)">4k7</text>
<text x="108.5" y="79.4" transform="rotate(-90 108.5 79.4)">R10</text>
<text x="116.4" y="79.6" transform="rotate(-90 116.4 79.6)">100k</text>
<text x="118.7" y="79.9" transform="rotate(-90 118.7 79.9)">RV5</text>
<text x="132.1" y="79.7">1N4148</text>
<text x="136.6" y="82">D6</text>
<text x="152.9" y="81.2">100n</text>
<text x="153.3" y="78.9">C13</text>
<text x="157.5" y="79.7">1N4148</text>
<text x="160.8" y="82">D11</text>
<text x="106.1" y="89.5">1N4148</text>
<text x="108.1" y="87.2">D1</text>
<text x="132.1" y="88.6">1N4148</text>
<text x="153.3" y="87.8">C14</text>
<text x="157.5" y="88.6">1N4148</text>
<text x="17.6" y="95.3">V_FC</text>
<text x="18.9" y="93">J1</text>
<text x="26.1" y="90.4">GND</text>
<text x="55.1" y="95.3">V_RES</text>
<text x="57" y="93">J2</text>
<text x="136.6" y="90.9">D7</text>
<text x="152.9" y="90.1">100n</text>
<text x="160.8" y="90.9">D12</text>
<text x="106.1" y="98.4">1N4148</text>
<text x="108.1" y="96.1">D2</text>
<text x="29.7" y="104.8">100k</text>
<text x="30.5" y="102.5">RV1</text>
<text x="67.8" y="104.8">100k</text>
<text x="68.6" y="102.5">RV2</text>
<text x="153" y="107.4" transform="rotate(-90 153 107.4)">B1</text>
<text x="155.6" y="107.4" transform="rotate(-90 155.6 107.4)">B2</text>
<text x="158.1" y="107.4" transform="rotate(-90 158.1 107.4)">C2</text>
<text x="221.1" y="107">LM13700</text>
<text x="223" y="104.6">U1A</text>
<text x="268.5" y="107.7">R26</text>
<text x="24.8" y="112">GND</text>
<text x="62.9" y="112">GND</text>
<text x="96" y="111.6" transform="rotate(-90 96 111.6)">R1</text>
<text x="98.3" y="111.4" transform="rotate(-90 98.3 111.4)">2k2</text>
<text x="107.7" y="109.7">22p TL074</text>
<text x="108.1" y="112">C7</text>
<text x="112.5" y="112.6">U2C</text>
<text x="146.4" y="111.9" transform="rotate(-90 146.4 111.9)">Q2</text>
<text x="200.8" y="113.9">+</text>
<text x="243.1" y="112.8">R25</text>
<text x="244.5" y="109.7" transform="rotate(-90 244.5 109.7)">10k</text>
<text x="246.8" y="109.3" transform="rotate(-90 246.8 109.3)">R8</text>
<text x="254.1" y="111.4">+</text>
<text x="268.6" y="110">470</text>
<text x="46.6" y="119.7">+12V</text>
<text x="63.1" y="119.7">+12V</text>
<text x="84.2" y="117.7">RV6</text>
<text x="84.5" y="115.4">100k</text>
<text x="90.1" y="115.4" transform="rotate(-90 90.1 115.4)">GND</text>
<text x="104.3" y="119">+</text>
<text x="129.3" y="119.9">10u</text>
<text x="148.7" y="116.9" transform="rotate(-90 148.7 116.9)">PMP4201Y,135</text>
<text x="153" y="116.3" transform="rotate(-90 153 116.3)">C1</text>
<text x="155.6" y="116.3" transform="rotate(-90 155.6 116.3)">E1</text>
<text x="158.1" y="116.3" transform="rotate(-90 158.1 116.3)">E2</text>
<text x="181.4" y="119.9">10u</text>
<text x="204.5" y="115.3">R21</text>
<text x="204.8" y="117.6">75k</text>
<text x="212.1" y="119.1">R23</text>
<text x="228.7" y="116.5">+</text>
<text x="234.1" y="117.9">R2</text>
<text x="243.1" y="115.1">2k2</text>
<text x="246.4" y="117.9">R33</text>
<text x="43.2" y="125.4">RV3</text>
<text x="59.7" y="125.4">RV4</text>
<text x="102.3" y="125.4">R9</text>
<text x="129.7" y="122.2">C9</text>
<text x="141.4" y="125.4">1k</text>
<text x="175.7" y="125.4">1k</text>
<text x="181.2" y="122.2">C15</text>
<text x="189.2" y="122.9">TL074</text>
<text x="190" y="120.3">U3D</text>
<text x="210.4" y="125.6" transform="rotate(-90 210.4 125.6)">GND</text>
<text x="212.3" y="121.5">470</text>
<text x="229.7" y="125.4">GND</text>
<text x="234.2" y="120.2">2k2</text>
<text x="238.6" y="120.3">GND</text>
<text x="246.7" y="120.2">2k2</text>
<text x="255.3" y="120.8">LM13700</text>
<text x="257.3" y="123.2">U1C</text>
<text x="42.4" y="127.7">100k</text>
<text x="58.9" y="127.7">100k</text>
<text x="102.5" y="127.7">470</text>
<text x="129.1" y="127.3">+12V</text>
<text x="141.5" y="127.7">R14</text>
<text x="175.8" y="127.7">R17</text>
<text x="252.3" y="128.1" transform="rotate(-90 252.3 128.1)">GND</text>
<text x="42.8" y="136.9">R37</text>
<text x="46.4" y="133.6">GND</text>
<text x="62.9" y="133.6">GND</text>
<text x="98.5" y="133.6">GND</text>
<text x="125.8" y="133.1">R12</text>
<text x="126" y="135.4">10k</text>
<text x="217.8" y="134.4">BC557</text>
<text x="221.2" y="136.7">Q4</text>
<text x="42.5" y="139.2">220k</text>
<text x="125.8" y="138.2">R13</text>
<text x="127.2" y="140.5">1k</text>
<text x="134.6" y="140.3" transform="rotate(-90 134.6 140.3)">C10</text>
<text x="136.9" y="140.7" transform="rotate(-90 136.9 140.7)">220u</text>
<text x="158" y="142.9">R16</text>
<text x="158.1" y="140.6">470</text>
<text x="208.9" y="143.3">BC557</text>
<text x="245.2" y="141.9">+</text>
<text x="252.2" y="141.7">GND</text>
<text x="31.4" y="148.4">R34</text>
<text x="49.5" y="149.4">TL074</text>
<text x="100.8" y="146.3">GND</text>
<text x="134.1" y="147.6">GND</text>
<text x="212.3" y="145.6">Q3</text>
<text x="234.5" y="148.3">U3C</text>
<text x="255.1" y="149.5">10k</text>
<text x="31.5" y="150.7">10k</text>
<text x="50.3" y="151.9">U2D</text>
<text x="104.9" y="154.5">R6</text>
<text x="105.1" y="152.2">900</text>
<text x="151.6" y="152.6">GND</text>
<text x="233.7" y="150.8">TL074</text>
<text x="254.9" y="151.8">R28</text>
<text x="31.5" y="161">10k</text>
<text x="42" y="158.4">+</text>
<text x="85.5" y="156.4">GND</text>
<text x="93.5" y="159.7">U2A</text>
<text x="105.1" y="159.8">100</text>
<text x="254.9" y="159.5">R29</text>
<text x="255.1" y="157.1">10k</text>
<text x="31.4" y="163.3">R35</text>
<text x="76.8" y="163.8">100k</text>
<text x="77.1" y="166.1">R38</text>
<text x="90.3" y="163.4">+</text>
<text x="104.9" y="162.1">R7</text>
<text x="151.8" y="164.6" transform="rotate(-90 151.8 164.6)">B1</text>
<text x="154.3" y="164.6" transform="rotate(-90 154.3 164.6)">B2</text>
<text x="156.8" y="164.6" transform="rotate(-90 156.8 164.6)">C2</text>
<text x="159.6" y="167.4">Q1</text>
<text x="242.2" y="165.8">R24</text>
<text x="242.4" y="163.5">47k</text>
<text x="41.3" y="168.6" transform="rotate(-90 41.3 168.6)">220k</text>
<text x="43.6" y="168.2" transform="rotate(-90 43.6 168.2)">R36</text>
<text x="76.8" y="171.4">100k</text>
<text x="77.6" y="173.7">R3</text>
<text x="94" y="171.1">TL074</text>
<text x="111.3" y="169.3">+12V</text>
<text x="151.8" y="173.5" transform="rotate(-90 151.8 173.5)">C1</text>
<text x="154.3" y="173.5" transform="rotate(-90 154.3 173.5)">E1</text>
<text x="156.8" y="173.5" transform="rotate(-90 156.8 173.5)">E2</text>
<text x="160.4" y="169.7">PMP4201Y,135</text>
<text x="36.3" y="174.2">GND</text>
<text x="115.1" y="174.9">R11</text>
<text x="115.1" y="177.2">1M2</text>
<text x="62.9" y="185.7">GND SW2</text>
<text x="65.6" y="183.5">SW_SPDT</text>
<text x="76.8" y="181.6">100k</text>
<text x="77.6" y="183.9">R4</text>
<text x="94.1" y="185.1">R5</text>
<text x="94.3" y="182.8">2k</text>
<text x="137.4" y="185.9" transform="rotate(-90 137.4 185.9)">22p</text>
<text x="139.7" y="185.5" transform="rotate(-90 139.7 185.5)">C8</text>
<text x="112.5" y="197.1">GND</text>
<text x="117" y="192.7">+</text>
<text x="124.5" y="196.4">TL074</text>
<text x="125.2" y="193.8">U2B</text>
<text x="139.2" y="194.5" transform="rotate(-90 139.2 194.5)">7k5</text>
<text x="141.6" y="194.8" transform="rotate(-90 141.6 194.8)">R15</text>
</g>
<g font-size="1.8" fill="#0000c2">
<text x="217.2" y="172.9">Inspiration taken from:</text>
<text x="217.2" y="174.9">http://www.timstinchcombe.co.uk/index.php?pge=diode</text>
<text x="217.2" y="177">https://www.instructables.com/Diode-Ladder-VCF-With-NO-PCB/</text>
<text x="217.2" y="179.1">https://www.haraldswerk.de/Filter/NGF_Ladder/NGF_Ladder.html</text>
</g>
<g font-size=".9" fill="#840000">
<text x="267.7" y="52.9" transform="rotate(-90 267.7 52.9)">3</text>
<text x="267.7" y="57.3" transform="rotate(-90 267.7 57.3)">1</text>
<text x="269.8" y="54.6">2</text>
<text x="114.4" y="81.3">1</text>
<text x="116.6" y="83.8" transform="rotate(-90 116.6 83.8)">2</text>
<text x="118.8" y="81.3">3</text>
<text x="35.3" y="101.1" transform="rotate(-90 35.3 101.1)">3</text>
<text x="73.4" y="101.1" transform="rotate(-90 73.4 101.1)">3</text>
<text x="35.3" y="105.6" transform="rotate(-90 35.3 105.6)">1</text>
<text x="37.4" y="102.9">2</text>
<text x="73.4" y="105.6" transform="rotate(-90 73.4 105.6)">1</text>
<text x="75.5" y="102.9">2</text>
<text x="82.3" y="113.8" transform="rotate(-90 82.3 113.8)">1</text>
<text x="80.3" y="115.6">2</text>
<text x="82.3" y="118.3" transform="rotate(-90 82.3 118.3)">3</text>
<text x="48" y="124" transform="rotate(-90 48 124)">3</text>
<text x="50.1" y="125.7">2</text>
<text x="64.5" y="124" transform="rotate(-90 64.5 124)">3</text>
<text x="66.6" y="125.7">2</text>
<text x="48" y="128.4" transform="rotate(-90 48 128.4)">1</text>
<text x="64.5" y="128.4" transform="rotate(-90 64.5 128.4)">1</text>
</g>
<g font-size=".7" fill="#008484">
<text x="225.4" y="113.5">DIODE_BIAS</text>
<text x="254.1" y="113.5">DIODE_BIAS</text>
</g>
</svg>
